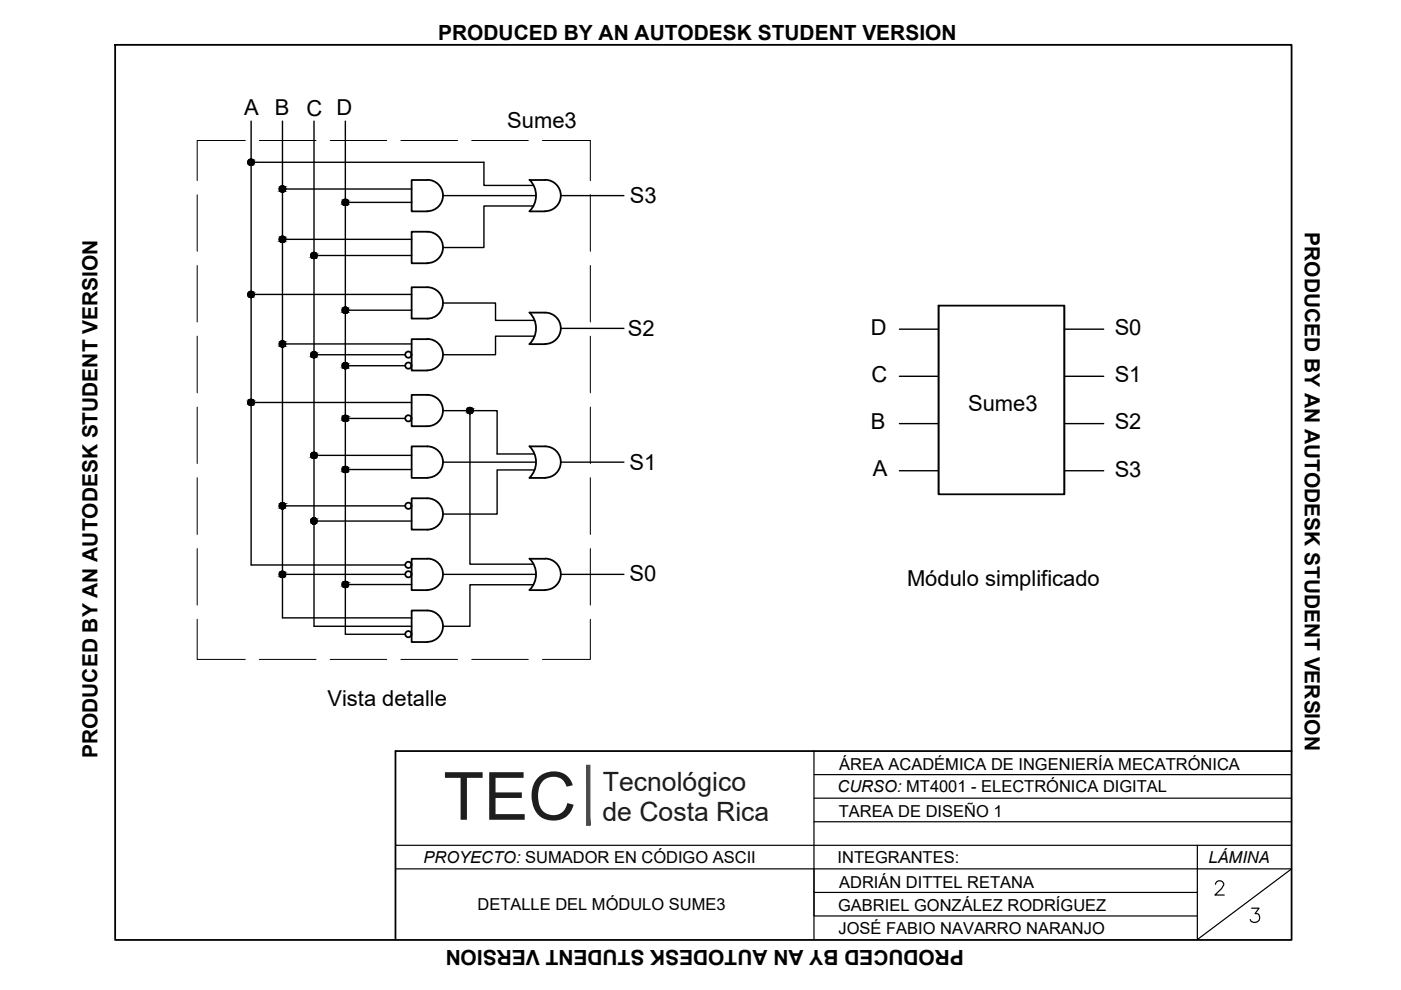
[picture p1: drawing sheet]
<svg xmlns="http://www.w3.org/2000/svg" width="297mm" height="210mm" viewBox="0 0 297 210" stroke-linecap="round" stroke-linejoin="round" font-family="sans-serif">
<!-- layer: Contorno -->
<g fill="none" stroke="#000" stroke-width=".38">
<path d="M24.4 9.5h249.4v189.8h-249.4zM90.6 38.1a3.3 3.3 0 0 1 3.3 3.4 3.3 3.3 0 0 1-3.3 3.3M90.6 38.2h-3.3v6.6h3.3M112.3 38.2h3.3M112.3 38.1a4.7 4.7 0 0 1 0 6.7M115.6 38.1a3.3 3.3 0 0 1 3.3 3.4 3.3 3.3 0 0 1-3.3 3.3M90.6 49.1a3.3 3.3 0 0 1 3.3 3.4 3.3 3.3 0 0 1-3.3 3.3M90.6 49.1h-3.3v6.7h3.3M112.3 44.8h3.3M90.6 71.9a3.3 3.3 0 0 1 3.3 3.3 3.3 3.3 0 0 1-3.3 3.3M90.6 60.9a3.3 3.3 0 0 1 3.3 3.3 3.3 3.3 0 0 1-3.3 3.3M90.6 71.9h-3.3v6.7h3.3"/>
<path d="M90.6 60.9h-3.3v6.6h3.3M112.3 73h3.3M115.6 72.9a3.3 3.3 0 0 0 3.3-3.3 3.3 3.3 0 0 0-3.3-3.3h-3.3a4.7 4.7 0 0 1 0 6.6M90.6 94.6a3.3 3.3 0 0 1 3.3 3.4 3.3 3.3 0 0 1-3.3 3.3M90.6 83.7a3.3 3.3 0 0 1 3.3 3.3 3.3 3.3 0 0 1-3.3 3.4M90.6 94.6h-3.3v6.7h3.3M90.6 83.7h-3.3v6.7h3.3M112.3 94.6h3.3a3.3 3.3 0 0 1 3.3 3.4 3.3 3.3 0 0 1-3.3 3.3M112.3 94.6a4.7 4.7 0 0 1 0 6.7M90.6 118.4a3.3 3.3 0 0 1 3.3 3.4 3.3 3.3 0 0 1-3.3 3.3M90.6 105.6a3.3 3.3 0 0 1 3.3 3.4 3.3 3.3 0 0 1-3.3 3.3M90.6 118.5h-3.3v6.6h3.3"/>
<path d="M90.6 105.6h-3.3v6.7h3.3M112.3 118.5h3.3M112.3 101.3h3.3M112.3 118.4a4.7 4.7 0 0 1 0 6.7M115.6 118.4a3.3 3.3 0 0 1 3.3 3.4 3.3 3.3 0 0 1-3.3 3.3M90.6 129.4a3.3 3.3 0 0 1 3.3 3.4 3.3 3.3 0 0 1-3.3 3.3M90.6 129.4h-3.3v6.7h3.3M112.3 125.1h3.3M273.8 159.2h-190v40"/>
<circle cx="86.6" cy="75.2" r=".66"/>
<circle cx="86.6" cy="77.5" r=".66"/>
<circle cx="86.6" cy="88.7" r=".66"/>
<circle cx="86.6" cy="107.2" r=".66"/>
<circle cx="86.6" cy="119.8" r=".66"/>
<circle cx="86.6" cy="134.5" r=".66"/>
<circle cx="86.6" cy="121.8" r=".66"/>
</g>
<!-- layer: Cables -->
<g fill="none" stroke="#000" stroke-width=".3">
<path d="M53.2 34.4h49.4v4.9h10.5M53.2 25.7v94.1h32.7M59.9 25.7v105.3h27.4M66.6 25.7v107.1h20.7M73.2 25.7v108.8h12.7M59.9 40.1h27.4M59.9 50.7h27.4M66.6 54.2h20.7M73.2 42.9h14.1M93.9 41.5h19.8M113.1 43.7h-10.5v8.8h-8.7M118.9 41.5h13.4"/>
<path d="M53.2 62.4h34.1M59.9 72.9h27.4M66.6 75.2h19.3M73.2 65.8h14.1M73.2 77.5h12.7M93.9 64.2h11.2v3.7h8.3M113.4 71.3h-8.3v3.9h-11.2M118.9 69.6h13.4M190.7 69.8h8.3M190.7 79.8h8.3M199 64.8v40M225.7 64.8v40"/>
<path d="M225.7 69.8h8.3M225.7 79.8h8.3M53.2 85.3h34.1M66.6 96.5h20.7M73.2 88.7h12.7M73.2 99.6h14.1M93.9 87.1h5.7M93.9 98h19.8M99.6 87.1v32.5h13.5M99.6 87.1h5.8v9.2h7.9M113.4 99.6h-8v9.4h-11.5M118.9 98h13.4"/>
<path d="M190.7 89.8h8.3M190.7 99.8h8.3M225.7 89.8h8.3M225.7 99.8h8.3M59.9 107.3h26M66.6 110.5h20.7M59.9 121.8h26M73.2 123.9h14.1M93.9 121.8h19.8M113.1 124h-13.5v8.8h-5.7M118.9 121.8h13.4"/>
<circle cx="53.2" cy="34.4" r=".66"/>
<circle cx="59.9" cy="40.1" r=".66"/>
<circle cx="59.9" cy="50.7" r=".66"/>
<circle cx="66.6" cy="54.2" r=".66"/>
<circle cx="73.2" cy="42.9" r=".66"/>
<circle cx="53.2" cy="62.4" r=".66"/>
<circle cx="59.9" cy="72.9" r=".66"/>
<circle cx="66.6" cy="75.2" r=".66"/>
<circle cx="73.2" cy="65.8" r=".66"/>
<circle cx="73.2" cy="77.5" r=".66"/>
<circle cx="53.2" cy="85.3" r=".66"/>
<circle cx="66.6" cy="96.5" r=".66"/>
<circle cx="73.2" cy="88.7" r=".66"/>
<circle cx="73.2" cy="99.5" r=".66"/>
<circle cx="99.6" cy="87" r=".66"/>
<circle cx="59.9" cy="107.2" r=".66"/>
<circle cx="66.6" cy="110.5" r=".66"/>
<circle cx="59.9" cy="121.8" r=".66"/>
<circle cx="73.2" cy="123.9" r=".66"/>
</g>
<g fill="#000" stroke="#000" stroke-width=".21">
<path d="M53.2 33.8h.2zM53 33.8h.4z"/>
<path d="M53 33.8h.5zM52.9 33.8h.6z"/>
<path d="M53 35.1h.4zM53 35.1h.3z"/>
<path d="M52.9 33.8l.7 .1zM52.8 33.9h.8z"/>
<path d="M52.9 35h.6zM52.9 35l.5 .1z"/>
<path d="M52.8 33.9l.9 .1zM52.7 34h1z"/>
<path d="M52.8 35h.8zM52.8 35h.7z"/>
<path d="M52.7 34l1.1 .1zM52.7 34l1.1 .1h-1.2z"/>
<path d="M52.7 34.9h1zM52.7 34.9l.9 .1z"/>
<path d="M52.6 34.1l1.2 .1v-.1zM52.6 34.1l1.2 .1h-1.2z"/>
<path d="M52.6 34.8h1.2zM52.6 34.8l1.1 .1z"/>
<path d="M52.6 34.2l1.3 .1-.1-.1zM52.6 34.2l1.3 .1h-1.3z"/>
<path d="M52.6 34.7l1.2 .1v-.1zM52.6 34.7l1.2 .1h-1.2z"/>
<path d="M52.6 34.3l1.3 .1zM52.6 34.3l1.3 .1z"/>
<path d="M52.6 34.4l1.3 .1v-.1zM52.6 34.4l1.3 .1h-1.3z"/>
<path d="M52.6 34.5l1.2 .2 .1-.2zM52.6 34.5l1.2 .2h-1.2z"/>
<path d="M59.8 39.4h.3zM59.7 39.4h.4z"/>
<path d="M59.7 39.4l.5 .1zM59.6 39.5h.6z"/>
<path d="M59.6 39.5l.7 .1zM59.6 39.5l.7 .1h-.8z"/>
<path d="M59.5 39.6l.9 .1zM59.4 39.7h1z"/>
<path d="M59.4 39.7h1zM59.4 39.7h1z"/>
<path d="M59.3 39.7l1.2 .1zM59.3 39.7l1.2 .1h-1.2z"/>
<path d="M59.3 39.8l1.3 .1-.1-.1zM59.3 39.8l1.3 .1h-1.3z"/>
<path d="M59.3 39.9l1.3 .2v-.2zM59.3 39.9l1.3 .2h-1.4z"/>
<path d="M59.8 50.1h.3zM59.7 50.1h.4z"/>
<path d="M59.7 50.1l.5 .1zM59.6 50.2h.6z"/>
<path d="M59.7 51.4h.4zM59.7 51.4h.3z"/>
<path d="M59.7 40.7h.4zM59.7 40.7l.3 .1z"/>
<path d="M59.6 50.2h.7zM59.6 50.2h.7h-.8z"/>
<path d="M59.6 51.3h.6zM59.6 51.3l.5 .1z"/>
<path d="M59.6 40.7h.6zM59.6 40.7h.5z"/>
<path d="M59.5 50.2l.9 .1zM59.4 50.3h1z"/>
<path d="M59.5 51.3h.8zM59.5 51.3h.7z"/>
<path d="M59.5 40.6h.8zM59.5 40.6l.7 .1z"/>
<path d="M59.4 50.3l1 .1zM59.4 50.3l1 .1z"/>
<path d="M59.4 51.2h1zM59.4 51.2l.9 .1z"/>
<path d="M59.4 40.5h1zM59.4 40.5l.9 .1z"/>
<path d="M59.3 50.4l1.2 .1zM59.3 50.5h1.2z"/>
<path d="M59.3 51.1l1.1 .1v-.1zM59.3 51.1l1.1 .1h-1z"/>
<path d="M59.3 40.4l1.1 .1v-.1zM59.3 40.4l1.1 .1h-1z"/>
<path d="M59.3 50.5l1.3 .1-.1-.1zM59.3 50.5l1.3 .1h-1.3z"/>
<path d="M59.3 51h1.2zM59.3 51l1.1 .1z"/>
<path d="M59.3 40.3h1.2zM59.3 40.3l1.1 .1z"/>
<path d="M59.3 50.6l1.3 .1v-.1zM59.3 50.6l1.3 .1h-1.4z"/>
<path d="M59.2 50.7l1.4 .2v-.2zM59.2 50.7l1.4 .2h-1.3z"/>
<path d="M59.3 50.9l1.2 .1 .1-.1zM59.3 50.9l1.2 .1h-1.2z"/>
<path d="M59.2 40.1l1.4 .1v-.1zM59.2 40.1l1.4 .1h-1.3z"/>
<path d="M59.3 40.2l1.2 .1 .1-.1zM59.3 40.2l1.2 .1h-1.2z"/>
<path d="M66.5 53.5h.2zM66.4 53.5h.3z"/>
<path d="M66.4 53.5l.5 .1zM66.3 53.6h.6z"/>
<path d="M66.4 54.8h.3zM66.4 54.8h.2z"/>
<path d="M66.3 53.6l.7 .1zM66.2 53.7h.8z"/>
<path d="M66.3 54.8h.6zM66.3 54.8h.4z"/>
<path d="M66.2 53.7h.8zM66.2 53.7h.8h-.9z"/>
<path d="M66.2 54.7h.8zM66.2 54.7l.7 .1z"/>
<path d="M66.1 53.7l1 .1zM66.1 53.7l1 .1h-1.1z"/>
<path d="M66.1 54.6h.9zM66.1 54.6l.9 .1z"/>
<path d="M66 53.8l1.2 .2-.1-.2zM66 53.8l1.2 .2h-1.3z"/>
<path d="M66 54.5l1 .1 .1-.1zM66 54.5l1 .1h-.9z"/>
<path d="M65.9 54h1.3zM65.9 54h1.3z"/>
<path d="M65.9 54.4h1.3zM65.9 54.4l1.2 .1z"/>
<path d="M65.9 54l1.3 .2v-.2zM65.9 54l1.3 .2h-1.3z"/>
<path d="M65.9 54.2l1.3 .1v-.1zM65.9 54.2l1.3 .1h-1.3z"/>
<path d="M65.9 54.3l1.3 .1v-.1zM65.9 54.3l1.3 .1h-1.3z"/>
<path d="M73.2 42.2l.2 .1zM73.1 42.3h.3z"/>
<path d="M73.1 42.3h.4zM72.9 42.3h.6z"/>
<path d="M73.1 43.5h.3zM73.1 43.5l.2 .1z"/>
<path d="M72.9 42.3l.7 .1zM72.9 42.3l.7 .1h-.8z"/>
<path d="M72.9 43.5h.6zM72.9 43.5h.5z"/>
<path d="M72.8 42.4l.9 .1zM72.7 42.5h1z"/>
<path d="M72.8 43.5h.8zM72.8 43.5h.7z"/>
<path d="M72.7 42.5l1.1 .1zM72.7 42.5l1.1 .1z"/>
<path d="M72.7 43.4h1zM72.7 43.4l.9 .1z"/>
<path d="M72.7 42.6l1.2 .1zM72.7 42.6l1.2 .1h-1.3z"/>
<path d="M72.7 43.3l1 .1 .1-.1zM72.7 43.3l1 .1h-1z"/>
<path d="M72.6 42.7l1.3 .1v-.1zM72.6 42.7l1.3 .1h-1.3z"/>
<path d="M72.6 43.2h1.3zM72.6 43.2l1.2 .1z"/>
<path d="M72.6 42.8l1.3 .1v-.1zM72.6 42.8l1.3 .1h-1.4z"/>
<path d="M72.5 42.9l1.4 .1v-.1zM72.5 42.9l1.4 .1h-1.3z"/>
<path d="M72.6 43l1.3 .2v-.2zM72.6 43l1.3 .2h-1.3z"/>
<path d="M53.2 61.8h.2zM53 61.8h.4z"/>
<path d="M53 61.8h.5zM52.9 61.8h.6z"/>
<path d="M53 63.1h.4zM53 63.1h.3z"/>
<path d="M52.9 61.8l.7 .1zM52.8 61.9h.8z"/>
<path d="M52.9 63.1h.6zM52.9 63.1h.5z"/>
<path d="M52.8 61.9l.9 .1zM52.8 61.9l.9 .1h-1z"/>
<path d="M52.8 63h.8zM52.8 63l.7 .1z"/>
<path d="M52.7 62l1.1 .1zM52.7 62l1.1 .1h-1.2z"/>
<path d="M52.7 62.9h1zM52.7 62.9l.9 .1z"/>
<path d="M52.6 62.1l1.2 .1v-.1zM52.6 62.1l1.2 .1h-1.2z"/>
<path d="M52.6 62.8h1.2zM52.6 62.8l1.1 .1z"/>
<path d="M52.6 62.2l1.3 .1-.1-.1zM52.6 62.2l1.3 .1h-1.3z"/>
<path d="M52.6 62.7l1.2 .1v-.1zM52.6 62.7l1.2 .1h-1.2z"/>
<path d="M52.6 62.3l1.3 .1zM52.6 62.3l1.3 .1z"/>
<path d="M52.6 62.4l1.3 .2v-.2zM52.6 62.4l1.3 .2h-1.3z"/>
<path d="M52.6 62.6l1.2 .1 .1-.1zM52.6 62.6l1.2 .1h-1.2z"/>
<path d="M59.8 72.3h.3zM59.7 72.3h.4z"/>
<path d="M59.7 72.3h.5zM59.6 72.3h.6z"/>
<path d="M59.7 73.6h.4zM59.7 73.6h.3z"/>
<path d="M59.6 72.3l.7 .1zM59.6 72.3l.7 .1h-.8z"/>
<path d="M59.6 73.5h.6zM59.6 73.5l.5 .1z"/>
<path d="M59.5 72.4l.9 .1zM59.4 72.5h1z"/>
<path d="M59.5 73.5h.8zM59.5 73.5h.7z"/>
<path d="M59.4 72.5l1 .1zM59.4 72.5l1 .1z"/>
<path d="M59.4 73.4h1zM59.4 73.4l.9 .1z"/>
<path d="M59.3 72.6l1.2 .1-.1-.1zM59.3 72.6l1.2 .1h-1.2z"/>
<path d="M59.3 73.3h1.1zM59.3 73.3l1.1 .1z"/>
<path d="M59.3 72.7l1.3 .1zM59.3 72.7l1.3 .1z"/>
<path d="M59.3 73.2l1.1 .1 .1-.1zM59.3 73.2l1.1 .1h-1.1z"/>
<path d="M59.3 72.8l1.3 .1v-.1zM59.3 72.8l1.3 .1h-1.4z"/>
<path d="M59.2 72.9l1.4 .2v-.2zM59.2 72.9l1.4 .2h-1.3z"/>
<path d="M59.3 73.1l1.2 .1 .1-.1zM59.3 73.1l1.2 .1h-1.2z"/>
<path d="M66.5 74.6h.2zM66.4 74.6h.3z"/>
<path d="M66.4 74.6h.5zM66.3 74.6h.6z"/>
<path d="M66.4 75.8h.3zM66.4 75.8l.2 .1z"/>
<path d="M66.3 74.6l.7 .1zM66.2 74.7h.8z"/>
<path d="M66.3 75.8h.6zM66.3 75.8h.4z"/>
<path d="M66.2 74.7l.8 .1zM66.1 74.8h.9z"/>
<path d="M66.2 75.8h.8zM66.2 75.8h.7z"/>
<path d="M66.1 74.8l1 .1zM66.1 74.8l1 .1h-1.1z"/>
<path d="M66.1 75.7h.9zM66.1 75.7l.9 .1z"/>
<path d="M66 74.9l1.2 .1-.1-.1zM66 74.9l1.2 .1h-1.3z"/>
<path d="M66 75.6h1.1zM66 75.6l1 .1z"/>
<path d="M65.9 75l1.3 .1zM65.9 75l1.3 .1z"/>
<path d="M65.9 75.5l1.2 .1 .1-.1zM65.9 75.5l1.2 .1h-1.1z"/>
<path d="M65.9 75.1l1.3 .1v-.1zM65.9 75.1l1.3 .1h-1.3z"/>
<path d="M65.9 75.2l1.3 .1v-.1zM65.9 75.2l1.3 .1h-1.3z"/>
<path d="M65.9 75.3l1.3 .2v-.2zM65.9 75.3l1.3 .2h-1.3z"/>
<path d="M73.2 65.1h.2zM73.1 65.1h.3z"/>
<path d="M73.2 76.9h.2zM73.1 76.9h.3z"/>
<path d="M73.1 65.1l.4 .1zM72.9 65.2h.6z"/>
<path d="M73.1 66.4h.3zM73.1 66.4h.2z"/>
<path d="M73.1 76.9h.4zM72.9 76.9h.6z"/>
<path d="M73.1 78.2h.3zM73.1 78.2h.2z"/>
<path d="M72.9 65.2l.7 .1zM72.9 65.2l.7 .1h-.8z"/>
<path d="M72.9 66.4h.6zM72.9 66.4h.5z"/>
<path d="M72.9 76.9l.7 .1zM72.9 76.9l.7 .1h-.8z"/>
<path d="M72.9 78.1h.6zM72.9 78.1l.5 .1z"/>
<path d="M72.8 65.3h.9zM72.7 65.3h1z"/>
<path d="M72.8 66.3h.8zM72.8 66.3l.7 .1z"/>
<path d="M72.8 77l.9 .1zM72.7 77.1h1z"/>
<path d="M72.8 78.1h.8zM72.8 78.1h.7z"/>
<path d="M72.7 65.3l1.1 .1zM72.7 65.3l1.1 .1z"/>
<path d="M72.7 66.2h1zM72.7 66.2l.9 .1z"/>
<path d="M72.7 77.1l1.1 .1zM72.7 77.1l1.1 .1z"/>
<path d="M72.7 78h1zM72.7 78l.9 .1z"/>
<path d="M72.7 65.4l1.2 .2-.1-.2zM72.7 65.4l1.2 .2h-1.3z"/>
<path d="M72.7 66.2h1.1zM72.7 66.2h1z"/>
<path d="M72.7 77.2l1.2 .1-.1-.1zM72.7 77.2l1.2 .1h-1.3z"/>
<path d="M72.7 77.9h1.1zM72.7 77.9l1 .1z"/>
<path d="M72.6 65.6h1.3zM72.6 65.6h1.3z"/>
<path d="M72.6 66l1.2 .2 .1-.2zM72.6 66l1.2 .2h-1.1z"/>
<path d="M72.6 77.3l1.3 .1zM72.6 77.3l1.3 .1z"/>
<path d="M72.6 77.8l1.2 .1 .1-.1zM72.6 77.8l1.2 .1h-1.1z"/>
<path d="M72.6 65.6l1.3 .2v-.2zM72.6 65.6l1.3 .2h-1.4z"/>
<path d="M72.5 65.8l1.4 .1v-.1zM72.5 65.8l1.4 .1h-1.3z"/>
<path d="M72.6 65.9l1.3 .1v-.1zM72.6 65.9l1.3 .1h-1.3z"/>
<path d="M72.6 77.4l1.3 .1v-.1zM72.6 77.4l1.3 .1h-1.4z"/>
<path d="M72.5 77.5l1.4 .2v-.2zM72.5 77.5l1.4 .2h-1.3z"/>
<path d="M72.6 77.7l1.3 .1v-.1zM72.6 77.7l1.3 .1h-1.3z"/>
<path d="M53.2 84.7h.2zM53 84.7h.4z"/>
<path d="M53 84.7h.5zM52.9 84.7h.6z"/>
<path d="M53 86h.4zM53 86h.3z"/>
<path d="M52.9 84.7l.7 .1zM52.8 84.8h.8z"/>
<path d="M52.9 85.9h.6zM52.9 85.9l.5 .1z"/>
<path d="M52.8 84.8l.9 .1zM52.7 84.9h1z"/>
<path d="M52.8 85.8h.8zM52.8 85.8l.7 .1z"/>
<path d="M52.7 84.9l1.1 .1-.1-.1zM52.7 84.9l1.1 .1h-1.2z"/>
<path d="M52.7 85.8h1zM52.7 85.8h.9z"/>
<path d="M52.6 85l1.2 .1zM52.6 85l1.2 .1z"/>
<path d="M52.6 85.7l1.1 .1 .1-.1zM52.6 85.7l1.1 .1h-1z"/>
<path d="M52.6 85.1l1.3 .1-.1-.1zM52.6 85.1l1.3 .1h-1.3z"/>
<path d="M52.6 85.6h1.2zM52.6 85.6l1.2 .1z"/>
<path d="M52.6 85.2l1.3 .1v-.1zM52.6 85.2l1.3 .1h-1.3z"/>
<path d="M52.6 85.3l1.3 .2v-.2zM52.6 85.3l1.3 .2h-1.3z"/>
<path d="M52.6 85.5l1.2 .1 .1-.1zM52.6 85.5l1.2 .1h-1.2z"/>
<path d="M66.5 95.9h.2zM66.4 95.9h.3z"/>
<path d="M66.4 95.9l.5 .1zM66.3 96h.6z"/>
<path d="M66.4 97.2h.3zM66.4 97.2h.2z"/>
<path d="M66.3 96h.7zM66.2 96h.8z"/>
<path d="M66.3 97.1h.6zM66.3 97.1l.4 .1z"/>
<path d="M66.2 96l.8 .1zM66.2 96l.8 .1h-.9z"/>
<path d="M66.2 97.1h.8zM66.2 97.1h.7z"/>
<path d="M66.1 96.1l1 .1zM66.1 96.1l1 .1h-1.1z"/>
<path d="M66.1 97h.9zM66.1 97l.9 .1z"/>
<path d="M66 96.2l1.2 .1-.1-.1zM66 96.2l1.2 .1h-1.3z"/>
<path d="M66 96.9h1.1zM66 96.9l1 .1z"/>
<path d="M65.9 96.3l1.3 .1zM65.9 96.3l1.3 .1z"/>
<path d="M65.9 96.8l1.2 .1 .1-.1zM65.9 96.8l1.2 .1h-1.1z"/>
<path d="M65.9 96.4l1.3 .1v-.1zM65.9 96.4l1.3 .1h-1.3z"/>
<path d="M65.9 96.5l1.3 .2v-.2zM65.9 96.5l1.3 .2h-1.3z"/>
<path d="M65.9 96.7l1.3 .1v-.1zM65.9 96.7l1.3 .1h-1.3z"/>
<path d="M73.2 98.9h.2zM73.1 98.9h.3z"/>
<path d="M73.2 88l.2 .1zM73.1 88.1h.3z"/>
<path d="M73.1 98.9l.4 .1zM72.9 99h.6z"/>
<path d="M73.1 88.1h.4zM72.9 88.1h.6z"/>
<path d="M73.1 89.4h.3zM73.1 89.4h.2z"/>
<path d="M72.9 99h.7zM72.9 99h.7h-.8z"/>
<path d="M72.9 88.1l.7 .1zM72.8 88.2h.8z"/>
<path d="M72.9 89.3h.6zM72.9 89.3l.5 .1z"/>
<path d="M72.8 99l.9 .1zM72.7 99.1h1z"/>
<path d="M72.8 88.2l.9 .1zM72.7 88.3h1z"/>
<path d="M72.8 89.3h.8zM72.8 89.3h.7z"/>
<path d="M72.7 99.1l1.1 .1zM72.7 99.1l1.1 .1z"/>
<path d="M72.7 88.3l1.1 .1-.1-.1zM72.7 88.3l1.1 .1h-1.1z"/>
<path d="M72.7 89.2h1zM72.7 89.2l.9 .1z"/>
<path d="M72.7 99.2l1.2 .1zM72.6 99.3h1.3z"/>
<path d="M72.7 99.9l1 .1 .1-.1zM72.7 99.9l1 .1h-1z"/>
<path d="M72.7 88.4l1.2 .1zM72.6 88.5h1.3z"/>
<path d="M72.7 89.1l1 .1 .1-.1zM72.7 89.1l1 .1h-1z"/>
<path d="M72.6 99.3l1.3 .1v-.1zM72.6 99.3l1.3 .1h-1.3z"/>
<path d="M72.6 99.8h1.3zM72.6 99.8l1.2 .1z"/>
<path d="M72.6 88.5l1.3 .1v-.1zM72.6 88.5l1.3 .1h-1.3z"/>
<path d="M72.6 89h1.3zM72.6 89l1.2 .1z"/>
<path d="M72.6 99.4l1.3 .2v-.2zM72.6 99.4l1.3 .2h-1.4z"/>
<path d="M72.5 99.6l1.4 .1v-.1zM72.5 99.6l1.4 .1h-1.3z"/>
<path d="M72.6 99.7l1.3 .1v-.1zM72.6 99.7l1.3 .1h-1.3z"/>
<path d="M72.6 88.6l1.3 .1v-.1zM72.6 88.6l1.3 .1h-1.4z"/>
<path d="M72.5 88.7l1.4 .1v-.1zM72.5 88.7l1.4 .1h-1.3z"/>
<path d="M72.6 88.8l1.3 .2v-.2zM72.6 88.8l1.3 .2h-1.3z"/>
<path d="M99.6 86.4h.3zM99.5 86.4h.4z"/>
<path d="M99.5 86.4l.4 .1zM99.3 86.5h.6z"/>
<path d="M99.5 87.7h.4zM99.5 87.7h.2z"/>
<path d="M99.3 86.5h.8zM99.3 86.5h.8z"/>
<path d="M99.3 87.7h.6zM99.3 87.7h.6z"/>
<path d="M99.3 86.5l.8 .1zM99.3 86.5l.8 .1h-.9z"/>
<path d="M99.3 87.6h.8zM99.3 87.6l.6 .1z"/>
<path d="M99.2 86.6l1 .1zM99.2 86.6l1 .1h-1.1z"/>
<path d="M99.2 87.5h.9zM99.2 87.5l.9 .1z"/>
<path d="M99.1 86.7l1.2 .1-.1-.1zM99.1 86.7l1.2 .1h-1.3z"/>
<path d="M99.1 87.4h1.1zM99.1 87.4l1 .1z"/>
<path d="M99 86.8l1.3 .1v-.1zM99 86.8l1.3 .1h-1.3z"/>
<path d="M99 87.3l1.2 .1 .1-.1zM99 87.3l1.2 .1h-1.1z"/>
<path d="M99 86.9l1.3 .2v-.2zM99 86.9l1.3 .2h-1.3z"/>
<path d="M99 87.1l1.3 .1v-.1zM99 87.1l1.3 .1h-1.3z"/>
<path d="M99 87.2h1.3zM99 87.2l1.3 .1z"/>
<path d="M59.8 106.6h.3zM59.7 106.6h.4z"/>
<path d="M59.7 106.6l.5 .1zM59.6 106.7h.6z"/>
<path d="M59.7 107.9h.4zM59.7 107.9h.3z"/>
<path d="M59.6 106.7h.7zM59.5 106.7h.8z"/>
<path d="M59.6 107.9h.6zM59.6 107.9h.5z"/>
<path d="M59.5 106.7l.9 .1zM59.4 106.8h1z"/>
<path d="M59.5 107.8h.8zM59.5 107.8l.7 .1z"/>
<path d="M59.4 106.8l1 .1v-.1zM59.4 106.8l1 .1h-1.1z"/>
<path d="M59.4 107.7h1zM59.4 107.7l.9 .1z"/>
<path d="M59.3 106.9l1.2 .1zM59.3 107h1.2z"/>
<path d="M59.3 107.6h1.1zM59.3 107.6l1.1 .1z"/>
<path d="M59.3 107l1.3 .1-.1-.1zM59.3 107l1.3 .1h-1.3z"/>
<path d="M59.3 107.5l1.1 .1 .1-.1zM59.3 107.5l1.1 .1h-1.1z"/>
<path d="M59.3 107.1l1.3 .2v-.2zM59.3 107.1l1.3 .2h-1.4z"/>
<path d="M59.2 107.3l1.4 .1v-.1zM59.2 107.3l1.4 .1h-1.3z"/>
<path d="M59.3 107.4h1.3zM59.3 107.4l1.2 .1z"/>
<path d="M66.5 109.8h.2zM66.4 109.8h.3z"/>
<path d="M66.4 109.8h.5zM66.3 109.8h.6z"/>
<path d="M66.4 111.1h.3zM66.4 111.1h.2z"/>
<path d="M66.3 109.8l.7 .1zM66.2 109.9h.8z"/>
<path d="M66.3 111.1h.6zM66.3 111.1h.4z"/>
<path d="M66.2 109.9l.8 .1zM66.1 110h.9z"/>
<path d="M66.2 111h.8zM66.2 111l.7 .1z"/>
<path d="M66.1 110l1 .1zM66.1 110l1 .1h-1.1z"/>
<path d="M66.1 110.9h.9zM66.1 110.9l.9 .1z"/>
<path d="M66 110.1l1.2 .1-.1-.1zM66 110.1l1.2 .1h-1.3z"/>
<path d="M66 110.8h1.1zM66 110.8l1 .1z"/>
<path d="M65.9 110.2l1.3 .1v-.1zM65.9 110.2l1.3 .1h-1.3z"/>
<path d="M65.9 110.7l1.2 .1 .1-.1zM65.9 110.7l1.2 .1h-1.1z"/>
<path d="M65.9 110.3l1.3 .2v-.2zM65.9 110.3l1.3 .2h-1.3z"/>
<path d="M65.9 110.5l1.3 .1zM65.9 110.5l1.3 .1z"/>
<path d="M65.9 110.6l1.3 .1v-.1zM65.9 110.6l1.3 .1h-1.3z"/>
<path d="M73.1 100.2h.3zM73.1 100.2h.2z"/>
<path d="M72.9 100.1h.6zM72.9 100.1l.5 .1z"/>
<path d="M72.8 100.1h.8zM72.8 100.1h.7z"/>
<path d="M72.7 100h1zM72.7 100l.9 .1z"/>
<path d="M59.8 121.1h.3zM59.7 121.1h.4z"/>
<path d="M59.7 121.1l.5 .1zM59.6 121.2h.6z"/>
<path d="M59.7 122.5h.4zM59.7 122.5h.3z"/>
<path d="M59.6 121.2l.7 .1zM59.6 121.2l.7 .1h-.8z"/>
<path d="M59.6 122.4h.6zM59.6 122.4l.5 .1z"/>
<path d="M59.5 121.3l.9 .1zM59.4 121.4h1z"/>
<path d="M59.5 122.3h.8zM59.5 122.3l.7 .1z"/>
<path d="M59.4 121.4h1zM59.4 121.4h1z"/>
<path d="M59.4 122.2h1zM59.4 122.2l.9 .1z"/>
<path d="M59.3 121.4l1.2 .2-.1-.2zM59.3 121.4l1.2 .2h-1.2z"/>
<path d="M59.3 122.2h1.1zM59.3 122.2h1.1z"/>
<path d="M59.3 121.6l1.3 .1-.1-.1zM59.3 121.6l1.3 .1h-1.3z"/>
<path d="M59.3 122l1.1 .2 .1-.2zM59.3 122l1.1 .2h-1.1z"/>
<path d="M59.3 121.7l1.3 .1zM59.3 121.7l1.3 .1z"/>
<path d="M59.2 121.8l1.4 .1v-.1zM59.2 121.8l1.4 .1h-1.3z"/>
<path d="M59.3 121.9l1.2 .1 .1-.1zM59.3 121.9l1.2 .1h-1.2z"/>
<path d="M73.2 123.3h.2zM73.1 123.3h.3z"/>
<path d="M73.1 123.3h.4zM72.9 123.3h.6z"/>
<path d="M73.1 124.6h.3zM73.1 124.6h.2z"/>
<path d="M72.9 123.3l.7 .1zM72.8 123.4h.8z"/>
<path d="M72.9 124.5h.6zM72.9 124.5l.5 .1z"/>
<path d="M72.8 123.4l.9 .1zM72.7 123.5h1z"/>
<path d="M72.8 124.4h.8zM72.8 124.4l.7 .1z"/>
<path d="M72.7 123.5l1.1 .1-.1-.1zM72.7 123.5l1.1 .1h-1.1z"/>
<path d="M72.7 124.4h1zM72.7 124.4h.9z"/>
<path d="M72.7 123.6l1.2 .1zM72.7 123.6l1.2 .1h-1.3z"/>
<path d="M72.7 124.3h1.1zM72.7 124.3l1 .1z"/>
<path d="M72.6 123.7l1.3 .1v-.1zM72.6 123.7l1.3 .1h-1.3z"/>
<path d="M72.6 124.1l1.2 .2 .1-.2zM72.6 124.1l1.2 .2h-1.1z"/>
<path d="M72.6 123.8l1.3 .1v-.1zM72.6 123.8l1.3 .1h-1.4z"/>
<path d="M72.5 123.9l1.4 .2v-.2zM72.5 123.9l1.4 .2h-1.3z"/>
<path d="M72.6 124.1h1.3zM72.6 124.1h1.3z"/>
</g>
<!-- layer: Cuadro_dashed -->
<g fill="none" stroke="#000" stroke-width=".21">
<path d="M52 29.8h-10.2v8.5M55 29.8h12M70 29.8h12M85 29.8h12M100 29.8h12M115 29.8h10.2v8.5M41.8 41.3v12M41.8 56.3v12M125.2 41.3v12M125.2 56.3v12M41.8 71.3v12M125.2 71.3v12"/>
<path d="M41.8 86.3v12M125.2 86.3v12M41.8 101.3v12M41.8 116.3v12M125.2 101.3v12M125.2 116.3v12M41.8 131.3v8.5h10.2M55 139.8h12M70 139.8h12M85 139.8h12M100 139.8h12M125.2 131.3v8.5h-10.2"/>
</g>
<!-- layer: Modulos -->
<path d="M199 64.8h26.7v40h-26.7z" fill="none" stroke="#000" stroke-width=".38"/>
<!-- layer: 0 -->
<path d="M172.6 159.2v40M83.8 179.2h190M172.6 174.2h101.2M172.6 164.2h101.2M172.6 169.2h101.2M253.9 179.2v20l19.9-15h-190M172.6 184.2v5h81.3M172.6 189.2v5h81.3" fill="none" stroke="#000" stroke-width=".25"/>
<!-- layer: Texto -->
<path d="M257.7 187.5v-.1a.93 .93 0 0 1 1.2-.6 .74 .74 0 0 1 .4 1.1l-.3 .5-1.4 1.4h2M265.4 192.6h1.5l-.8 1.1a.93 .93 0 0 1 1 .9 .93 .93 0 0 1-.9 1 .93 .93 0 0 1-1.1-.6" fill="none" stroke="#000" stroke-width=".25"/>
<!-- layer: 0 -->
<path d="M124.4 162.2l.7 12.8v-12.8zM124.4 162.2l.7 12.8h-.7z" fill="#4b4b4b" stroke="#4b4b4b" stroke-width=".21"/>
<text font-size="14.1" fill="#1c1c1c" x="94" y="173.8">TEC</text>
<g font-size="5.6" fill="#1c1c1c">
<text x="127.8" y="167.6">Tecnológico</text>
<text x="127.7" y="174.1">de Costa Rica</text>
</g>
<g font-size="4.7">
<text x="51.8" y="24.5">A</text>
<text x="58.2" y="24.5">B</text>
<text x="65" y="24.5">C D</text>
<text x="107.6" y="27.2">Sume3</text>
<text x="133.5" y="43.1">S3</text>
<text x="133.1" y="71.2">S2</text>
<text x="184.6" y="71">D</text>
<text x="236.3" y="71.1">S0</text>
<text x="184.8" y="81.1">C</text>
<text x="236.3" y="81.1">S1</text>
<text x="205.3" y="87.2">Sume3</text>
<text x="184.6" y="91">B</text>
<text x="236.3" y="91">S2</text>
<text x="133.5" y="99.6">S1</text>
<text x="185" y="101">A</text>
<text x="236.3" y="101.1">S3</text>
<text x="133.5" y="123.2">S0</text>
<text x="192.3" y="124.2">Módulo simplificado</text>
<text x="69.4" y="149.8">Vista detalle</text>
</g>
<g font-size="4.4">
<text x="92.9" y="8.5">PRODUCED BY AN AUTODESK STUDENT VERSION</text>
<text x="276.6" y="49.3" transform="rotate(90 276.6 49.3)">PRODUCED BY AN AUTODESK STUDENT VERSION</text>
<text x="20.6" y="160.7" transform="rotate(-90 20.6 160.7)">PRODUCED BY AN AUTODESK STUDENT VERSION</text>
<text x="204.4" y="201.5" transform="rotate(180 204.4 201.5)">PRODUCED BY AN AUTODESK STUDENT VERSION</text>
</g>
<g font-size="3.5">
<text x="177.9" y="163.3">ÁREA ACADÉMICA DE INGENIERÍA MECATRÓNICA</text>
<text x="177.6" y="168">CURSO: MT4001 - ELECTRÓNICA DIGITAL</text>
<text x="177.8" y="173.1">TAREA DE DISEÑO 1</text>
<text x="89.8" y="183">PROYECTO: SUMADOR EN CÓDIGO ASCII</text>
<text x="177.6" y="182.9">INTEGRANTES:</text>
<text x="256.2" y="183">LÁMINA</text>
<text x="177.9" y="188.3">ADRIÁN DITTEL RETANA</text>
<text x="101.2" y="192.9">DETALLE DEL MÓDULO SUME3</text>
<text x="177.7" y="193.2">GABRIEL GONZÁLEZ RODRÍGUEZ</text>
<text x="177.8" y="198.1">JOSÉ FABIO NAVARRO NARANJO</text>
</g>
</svg>
